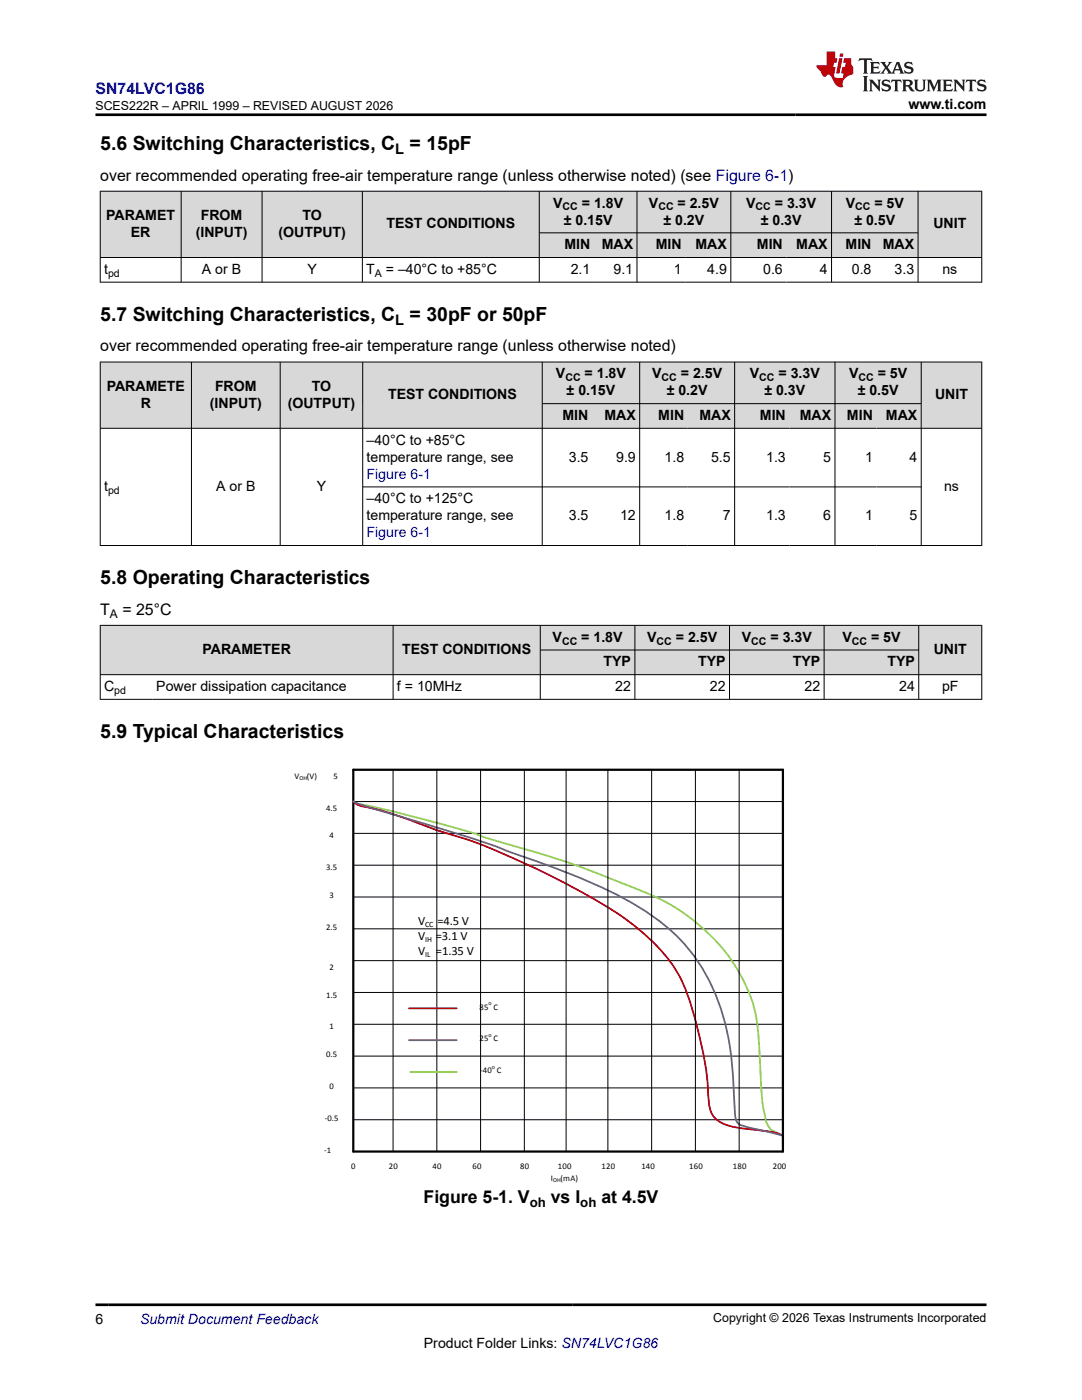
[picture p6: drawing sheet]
<svg xmlns="http://www.w3.org/2000/svg" width="216mm" height="279mm" viewBox="0 0 216 279" stroke-linecap="round" stroke-linejoin="round" font-family="sans-serif">
<g fill="#d8d8d8">
<path d="M20 38.2h175.9v8.3h-175.9z" fill-rule="evenodd"/>
<path d="M20.1 38.2h16v13.1h-16z" fill-rule="evenodd"/>
<path d="M36.2 38.2h16v13.1h-16z" fill-rule="evenodd"/>
<path d="M52.4 38.2h19.8v13.1h-19.8z" fill-rule="evenodd"/>
<path d="M72.4 38.2h35.1v13.1h-35.1z" fill-rule="evenodd"/>
<path d="M107.7 38.2h19.3v8.2h-19.3z" fill-rule="evenodd"/>
<path d="M127.2 38.2h18.6v8.2h-18.6z" fill-rule="evenodd"/>
<path d="M145.9 38.2h20v8.2h-20z" fill-rule="evenodd"/>
<path d="M166 38.2h17.1v8.2h-17.1z" fill-rule="evenodd"/>
<path d="M183.3 38.2h12.5v13.1h-12.5z" fill-rule="evenodd"/>
<path d="M107.7 46.5h10.8v4.8h-10.8z" fill-rule="evenodd"/>
<path d="M118.5 46.5h8.5v4.8h-8.5z" fill-rule="evenodd"/>
<path d="M127.2 46.5h9.5v4.8h-9.5z" fill-rule="evenodd"/>
<path d="M136.7 46.5h9.1v4.8h-9.1z" fill-rule="evenodd"/>
<path d="M145.9 46.5h11v4.8h-11z" fill-rule="evenodd"/>
<path d="M156.9 46.5h9v4.8h-9z" fill-rule="evenodd"/>
<path d="M166 46.5h8.6v4.8h-8.6z" fill-rule="evenodd"/>
<path d="M174.6 46.5h8.5v4.8h-8.5z" fill-rule="evenodd"/>
</g>
<g fill="none" stroke="#000" stroke-width=".2">
<path d="M19.9 38.2h176.1M20 38.1v18.3M36.1 38.1v18.3M52.3 38.1v18.3M72.3 38.1v18.3M107.6 38.1v18.3M127.1 38.1v18.3M145.8 38.1v18.3M165.9 38.1v18.3M183.2 38.1v18.3M195.9 38.1v18.3M19.9 51.4h176.1"/>
<path d="M19.9 56.3h176.1M107.6 46.5h75.7"/>
</g>
<g fill="#d8d8d8">
<path d="M20 72.2h175.9v8.4h-175.9z" fill-rule="evenodd"/>
<path d="M20.1 72.3h18v13.1h-18z" fill-rule="evenodd"/>
<path d="M38.3 72.3h17.5v13.1h-17.5z" fill-rule="evenodd"/>
<path d="M56 72.3h16.3v13.1h-16.3z" fill-rule="evenodd"/>
<path d="M72.4 72.3h35.7v13.1h-35.7z" fill-rule="evenodd"/>
<path d="M108.3 72.3h19.3v8.2h-19.3z" fill-rule="evenodd"/>
<path d="M127.7 72.3h18.8v8.2h-18.8z" fill-rule="evenodd"/>
<path d="M146.7 72.3h19.8v8.2h-19.8z" fill-rule="evenodd"/>
<path d="M166.7 72.3h17.1v8.2h-17.1z" fill-rule="evenodd"/>
<path d="M183.9 72.3h11.9v13.1h-11.9z" fill-rule="evenodd"/>
<path d="M108.3 80.6h9.8v4.8h-9.8z" fill-rule="evenodd"/>
<path d="M118.1 80.6h9.5v4.8h-9.5z" fill-rule="evenodd"/>
<path d="M127.7 80.6h9.5v4.8h-9.5z" fill-rule="evenodd"/>
<path d="M137.2 80.6h9.3v4.8h-9.3z" fill-rule="evenodd"/>
<path d="M146.7 80.6h10.8v4.8h-10.8z" fill-rule="evenodd"/>
<path d="M157.5 80.6h9v4.8h-9z" fill-rule="evenodd"/>
<path d="M166.7 80.6h8.2v4.8h-8.2z" fill-rule="evenodd"/>
<path d="M174.9 80.6h8.9v4.8h-8.9z" fill-rule="evenodd"/>
</g>
<g fill="none" stroke="#000" stroke-width=".2">
<path d="M19.9 72.2h176.1M20 72.2v36.7M38.2 72.2v36.7M55.9 72.2v36.7M72.4 72.2v36.7M108.2 72.2v36.7M127.6 72.2v36.7M146.6 72.2v36.7M166.6 72.2v36.7M183.8 72.2v36.7M195.9 72.2v36.7M19.9 85.5h176.1"/>
<path d="M72.4 97.2h111.5M108.2 80.6h75.7M19.9 108.9h176.1"/>
</g>
<g fill="#d8d8d8">
<path d="M20 124.8h175.9v4.9h-175.9z" fill-rule="evenodd"/>
<path d="M20.1 124.9h58.3v9.7h-58.3z" fill-rule="evenodd"/>
<path d="M78.5 124.9h29.2v9.7h-29.2z" fill-rule="evenodd"/>
<path d="M107.9 124.9h18.7v4.8h-18.7z" fill-rule="evenodd"/>
<path d="M126.7 124.9h18.8v4.8h-18.8z" fill-rule="evenodd"/>
<path d="M145.6 124.9h18.8v4.8h-18.8z" fill-rule="evenodd"/>
<path d="M164.5 124.9h18.8v4.8h-18.8z" fill-rule="evenodd"/>
<path d="M183.4 124.9h12.4v9.7h-12.4z" fill-rule="evenodd"/>
<path d="M107.9 129.8h18.7v4.8h-18.7z" fill-rule="evenodd"/>
<path d="M126.7 129.8h18.8v4.8h-18.8z" fill-rule="evenodd"/>
<path d="M145.6 129.8h18.8v4.8h-18.8z" fill-rule="evenodd"/>
<path d="M164.5 129.8h18.8v4.8h-18.8z" fill-rule="evenodd"/>
</g>
<g fill="none" stroke="#000" stroke-width=".2">
<path d="M19.9 124.8h176.1M19.9 134.6h176.1M19.9 139.6h176.1M20 124.7v14.9M78.4 124.7v14.9M107.8 124.7v14.9M107.8 129.7h75.6M126.7 124.7v14.9M145.6 124.7v14.9M164.4 124.7v14.9M183.3 124.7v14.9M195.9 124.7v14.9"/>
<path d="M70.5 153.6h85.7M70.5 160h85.7M78.4 153.6v76.2M87.2 153.6v76.2M95.9 153.6v76.2M104.6 153.6v76.2M113 153.6v76.2M121.3 153.6v76.2M130 153.6v76.2M138.8 153.6v76.2M147.5 153.6v76.2M70.5 166.3h85.7"/>
<path d="M70.5 172.7h85.7M70.5 179h85.7M70.5 185.4h85.7M70.5 191.7h85.7M70.5 198.1h85.7M70.5 204.4h85.7M70.5 210.8h85.7M70.5 217.1h85.7M70.5 223.5h85.7"/>
</g>
<path d="M156.2 153.6h-85.7v76.2h85.7" fill="none" stroke="#000" stroke-width=".44"/>
<path d="M70.5 160l.4 .2a278.9 278.9 0 0 1 25 6.6l3.8 1.2a195.4 195.4 0 0 1 27.9 9.6 36.7 36.7 0 0 1 22.9 23.5 82.4 82.4 0 0 1 1.3 14.4 31.2 31.2 0 0 0 1.2 8.7 3.1 3.1 0 0 0 2.2 2l1.7 .6-.7-.2" fill="none" stroke="#91d050" stroke-width=".35"/>
<path d="M70.5 160a4.5 4.5 0 0 0 3 1.2 112 112 0 0 1 14.2 4.6 127.6 127.6 0 0 1 25.4 10.6l2.1 1.1a65 65 0 0 1 15.9 11.4 27.1 27.1 0 0 1 7.2 13.1 71 71 0 0 1 3.2 18.5 4.7 4.7 0 0 0 4.1 4.2l2.5 .5 3.9 .4a11.3 11.3 0 0 1 4.2 1" fill="none" stroke="#c00000" stroke-width=".35"/>
<path d="M70.5 160l1.7 .7a583 583 0 0 1 27.3 8.4l1.9 .8a171.7 171.7 0 0 1 23.2 9.4 38.6 38.6 0 0 1 15.7 14.3 48.1 48.1 0 0 1 6.1 22.8l.2 5.1a3.9 3.9 0 0 0 .8 2.8l1.2 .5 7.6 1.8" fill="none" stroke="#6f2f9f" stroke-width=".35"/>
<path d="M156.4 225.8h.8v1.6h-.8z" fill-rule="evenodd" fill="#fff"/>
<path d="M156.2 153.6v76.2" fill="none" stroke="#000" stroke-width=".44"/>
<path d="M81.6 201.2h9.5" fill="none" stroke="#c00000" stroke-width=".35"/>
<path d="M81.6 207.6h9.5" fill="none" stroke="#6f2f9f" stroke-width=".35"/>
<path d="M81.9 213.9h9.2" fill="none" stroke="#91d050" stroke-width=".35"/>
<path d="M171.5 11.6l-.2 .6 .5-.2h.6v.1v2.2l-.2 .4h1l-.2-.4v-2.2v-.1h.5l.6 .2-.2-.6zM173.6 12.4l.2 .3v1.6l-.2 .4h1.9l.1-.6a1.08 1.08 0 0 1-1.3 .2v-.7h.6l.4 .2v-.7l-.4 .2h-.6v-.5l.2-.2a1 1 0 0 1 1 .3l-.1-.5zM175.7 12.4l.9 1.1-1 1.2h.9l-.2-.2 .5-.8 .4 .8-.2 .2h1.6l-.2-.2 .2-.5h.9l.1 .5-.1 .2h.9l-.2-.4-.8-1.9h-.5l-.9 2.1-.9-1.1 .9-1h-.8l.2 .2-.4 .6-.4-.6 .2-.2zM179 12.8l.4 1h-.7zM180.7 12.5a.65 .65 0 0 0-.2 .7 .65 .65 0 0 0 .6 .5l.6 .1 .1 .3a.79 .79 0 0 1-.7 .4 .79 .79 0 0 1-.7-.5l.1 .7 .2-.1a.93 .93 0 0 0 1.1 0 .93 .93 0 0 0 .4-.9 1.46 1.46 0 0 0-1.2-.6l-.1-.3a1.09 1.09 0 0 1 1.2 .2l-.2-.6-.1 .1-.5-.2zM172.2 15.2l.2 .4v2.2l-.2 .4h1l-.2-.4v-2.2l.2-.4zM173.4 15.9l.2 .4v1.5l-.2 .4h.8l-.3-.4 .1-1.3 1.6 1.8v-2l.2-.4h-.7l.1 .2 .1 1.1-1.2-1.3zM176.2 16a.65 .65 0 0 0-.2 .8 .65 .65 0 0 0 .6 .4l.6 .2 .1 .2a.79 .79 0 0 1-.7 .4 .79 .79 0 0 1-.7-.5l.1 .7 .2-.1a.93 .93 0 0 0 1.1 .1 .93 .93 0 0 0 .4-1 1.46 1.46 0 0 0-1.2-.5l-.1-.4a1.09 1.09 0 0 1 1.2 .2l-.1-.6-.2 .1-.5-.1zM177.9 15.9l-.1 .6a.63 .63 0 0 1 .8-.3v1.6l-.3 .4h1l-.2-.4v-1.6a.66 .66 0 0 1 .8 .3l-.1-.6zM180 15.9l.2 .4v1.5l-.2 .4h1l-.2-.2-.1-.7h.5l.1 .2a.79 .79 0 0 0 1.2 .6l-1-.9a.61 .61 0 0 0 .6-.6 .61 .61 0 0 0-.5-.7zM180.8 16.2h.1a.47 .47 0 0 1 .5 .1 .47 .47 0 0 1 .1 .5l-.1 .1-.7 .1zM182.3 15.9l.2 .2a2.27 2.27 0 0 0 .4 2 1.04 1.04 0 0 0 1.7-.7v-1.3l.2-.2h-.8l.2 .4v1.1a.6 .6 0 0 1-.6 .6 .6 .6 0 0 1-.6-.6v-1.1l.3-.4zM184.9 15.9l.2 .4v1.5l-.2 .4h.8l-.3-.4v-1.4l.9 1.9 .9-1.9v1.4l-.3 .4h1l-.2-.4v-1.5l.2-.4h-.8l-.7 1.5-.6-1.5zM188.1 15.9l.2 .4v1.5l-.2 .4h1.9l.1-.6a1.09 1.09 0 0 1-1.3 .2v-.7h.6l.4 .2v-.6l-.4 .2h-.6v-.6l.2-.1a1.01 1.01 0 0 1 1 .3l-.1-.6zM190.2 15.9l.3 .4v1.5l-.3 .4h.8l-.2-.4v-1.3l1.6 1.8v-2l.2-.4h-.7l.2 .2v1.1l-1.2-1.3zM192.8 15.9l-.1 .6a.63 .63 0 0 1 .8-.3v1.6l-.3 .4h1l-.2-.4v-1.6a.66 .66 0 0 1 .8 .3l-.1-.6zM195.2 16a.65 .65 0 0 0-.2 .8 .65 .65 0 0 0 .6 .4l.6 .2 .2 .2a.79 .79 0 0 1-.7 .4 .79 .79 0 0 1-.7-.5l.1 .7 .2-.1a.93 .93 0 0 0 1 .1 .93 .93 0 0 0 .5-1 1.46 1.46 0 0 0-1.3-.5v-.4a1.09 1.09 0 0 1 1.2 .2l-.2-.6-.2 .1-.5-.1z" fill="#231f20"/>
<path d="M164.9 10.3v2.7h-2l.1 .4 .8 1a.95 .95 0 0 0 1 .9 .59 .59 0 0 1 .5-.4 .59 .59 0 0 1 .5 .3l.4 .8a1.59 1.59 0 0 0 2.1 1.4 1.61 1.61 0 0 1 1-2.3l1-.3-.1-1.5a1.59 1.59 0 0 1-.3-1.7h-1.5l-.2 .9h.6l-.2 .9h-.5l-.2 .9v.3l.4 .1-.1 .9h-.7a.73 .73 0 0 1-1-.7l.3-1.5h-.5l.1-.9h.5l.2-.9h-.5v-1.3zM167.4 11.6l-.6 3.1h.7l.6-3.1zM167.6 10.7l-.1 .6h.7l.1-.6z" fill="#ed1c24"/>
<path d="M19 22.9h177.8M19 260.4h177.8" fill="none" stroke="#000" stroke-width=".53"/>
<g font-size="3.9">
<text x="20" y="29.9">5.6 Switching Characteristics, C</text>
<text x="81.7" y="29.9">= 15pF</text>
<text x="20" y="64">5.7 Switching Characteristics, C</text>
<text x="81.7" y="64">= 30pF or 50pF</text>
<text x="20" y="116.5">5.8 Operating Characteristics</text>
<text x="20" y="147.2">5.9 Typical Characteristics</text>
</g>
<g font-size="3.5">
<text x="84.5" y="240.2">Figure 5-1. V</text>
<text x="109.9" y="240.2">vs I</text>
<text x="120" y="240.2">at 4.5V</text>
</g>
<text font-size="3.2" fill="#00f" x="19" y="18.7">SN74LVC1G86</text>
<g font-size="3.2">
<text x="20" y="36.1">over recommended operating free-air temperature range (unless otherwise noted) (see Figure 6-1)</text>
<text x="20" y="70.1">over recommended operating free-air temperature range (unless otherwise noted)</text>
<text x="20" y="122.7">T</text>
<text x="24.4" y="122.7">= 25°C</text>
</g>
<g font-size="2.9">
<text x="78.9" y="30.7">L</text>
<text x="78.9" y="64.8">L</text>
</g>
<g font-size="2.8">
<text x="181.3" y="21.8">www.ti.com</text>
<text x="110.4" y="41.4">V</text>
<text x="116.1" y="41.4">= 1.8V</text>
<text x="129.5" y="41.4">V</text>
<text x="135.2" y="41.4">= 2.5V</text>
<text x="148.9" y="41.4">V</text>
<text x="154.6" y="41.4">= 3.3V</text>
<text x="168.8" y="41.4">V</text>
<text x="174.5" y="41.4">= 5V</text>
<text x="21.2" y="43.9">PARAMET</text>
<text x="26.1" y="47.3">ER</text>
<text x="39" y="47.3">(INPUT)</text>
<text x="40.1" y="43.9">FROM</text>
<text x="55.6" y="47.3">(OUTPUT)</text>
<text x="60.4" y="43.9">TO</text>
<text x="77.1" y="45.6">TEST CONDITIONS</text>
<text x="112.5" y="44.8">± 0.15V</text>
<text x="132.4" y="44.8">± 0.2V</text>
<text x="151.8" y="44.8">± 0.3V</text>
<text x="170.5" y="44.8">± 0.5V</text>
<text x="186.3" y="45.6">UNIT</text>
<text x="112.6" y="49.7">MIN</text>
<text x="120.1" y="49.7">MAX</text>
<text x="130.8" y="49.7">MIN</text>
<text x="138.8" y="49.7">MAX</text>
<text x="151" y="49.7">MIN</text>
<text x="158.9" y="49.7">MAX</text>
<text x="168.7" y="49.7">MIN</text>
<text x="176.1" y="49.7">MAX</text>
<text x="20.8" y="54.7">t</text>
<text x="40.3" y="54.7">A or B</text>
<text x="61.4" y="54.7">Y</text>
<text x="73.1" y="54.7">T</text>
<text x="77" y="54.7">= –40°C to +85°C</text>
<text x="113.9" y="54.7">2.1</text>
<text x="122.4" y="54.7">9.1</text>
<text x="134.4" y="54.7">1</text>
<text x="141.1" y="54.7">4.9</text>
<text x="152.3" y="54.7">0.6</text>
<text x="163.6" y="54.7">4</text>
<text x="170" y="54.7">0.8</text>
<text x="178.5" y="54.7">3.3</text>
<text x="188.1" y="54.7">ns</text>
<text x="21.3" y="78">PARAMETE</text>
<text x="42.9" y="78">FROM</text>
<text x="62.2" y="78">TO</text>
<text x="110.9" y="75.5">V</text>
<text x="116.7" y="75.5">= 1.8V</text>
<text x="130.1" y="75.5">V</text>
<text x="135.9" y="75.5">= 2.5V</text>
<text x="149.6" y="75.5">V</text>
<text x="155.3" y="75.5">= 3.3V</text>
<text x="169.4" y="75.5">V</text>
<text x="175.1" y="75.5">= 5V</text>
<text x="28.1" y="81.4">R</text>
<text x="41.9" y="81.4">(INPUT)</text>
<text x="57.4" y="81.4">(OUTPUT)</text>
<text x="77.4" y="79.7">TEST CONDITIONS</text>
<text x="112.2" y="83.8">MIN</text>
<text x="113.1" y="78.9">± 0.15V</text>
<text x="120.6" y="83.8">MAX</text>
<text x="131.4" y="83.8">MIN</text>
<text x="133" y="78.9">± 0.2V</text>
<text x="139.6" y="83.8">MAX</text>
<text x="151.6" y="83.8">MIN</text>
<text x="152.5" y="78.9">± 0.3V</text>
<text x="159.6" y="83.8">MAX</text>
<text x="169" y="83.8">MIN</text>
<text x="171.1" y="78.9">± 0.5V</text>
<text x="176.8" y="83.8">MAX</text>
<text x="186.6" y="79.7">UNIT</text>
<text x="73.1" y="88.8">–40°C to +85°C</text>
<text x="73.1" y="92.1">temperature range, see</text>
<text x="113.5" y="92.1">3.5</text>
<text x="122.9" y="92.1">9.9</text>
<text x="132.6" y="92.1">1.8</text>
<text x="141.9" y="92.1">5.5</text>
<text x="152.9" y="92.1">1.3</text>
<text x="164.3" y="92.1">5</text>
<text x="172.6" y="92.1">1</text>
<text x="181.5" y="92.1">4</text>
<text x="20.8" y="98">t</text>
<text x="43.1" y="98">A or B</text>
<text x="63.2" y="98">Y</text>
<text x="73.1" y="100.4">–40°C to +125°C</text>
<text x="188.4" y="98">ns</text>
<text x="73.1" y="103.8">temperature range, see</text>
<text x="113.5" y="103.8">3.5</text>
<text x="123.7" y="103.8">12</text>
<text x="132.6" y="103.8">1.8</text>
<text x="144.3" y="103.8">7</text>
<text x="152.9" y="103.8">1.3</text>
<text x="164.3" y="103.8">6</text>
<text x="172.6" y="103.8">1</text>
<text x="181.5" y="103.8">5</text>
<text x="40.4" y="130.5">PARAMETER</text>
<text x="80.3" y="130.5">TEST CONDITIONS</text>
<text x="110.3" y="128.1">V</text>
<text x="116" y="128.1">= 1.8V</text>
<text x="129.1" y="128.1">V</text>
<text x="134.9" y="128.1">= 2.5V</text>
<text x="148" y="128.1">V</text>
<text x="153.7" y="128.1">= 3.3V</text>
<text x="168.1" y="128.1">V</text>
<text x="173.8" y="128.1">= 5V</text>
<text x="186.3" y="130.5">UNIT</text>
<text x="20.8" y="137.9">C</text>
<text x="31.2" y="137.9">Power dissipation capacitance</text>
<text x="79.2" y="137.9">f = 10MHz</text>
<text x="120.4" y="133">TYP</text>
<text x="122.8" y="137.9">22</text>
<text x="139.3" y="133">TYP</text>
<text x="141.7" y="137.9">22</text>
<text x="158.2" y="133">TYP</text>
<text x="160.5" y="137.9">22</text>
<text x="177.1" y="133">TYP</text>
<text x="179.4" y="137.9">24</text>
<text x="188" y="137.9">pF</text>
<text x="19" y="264.2">6</text>
<text x="84.6" y="269">Product Folder Links: SN74LVC1G86</text>
</g>
<g font-size="2.8" fill="#00f">
<text x="73.1" y="95.5">Figure 6-1</text>
<text x="73.1" y="107.2">Figure 6-1</text>
<text x="27.9" y="264.2">Submit Document Feedback</text>
</g>
<g font-size="2.6">
<text x="105.7" y="240.9">oh</text>
<text x="115.8" y="240.9">oh</text>
</g>
<g font-size="2.5">
<text x="19" y="21.9">SCES222R – APRIL 1999 – REVISED AUGUST 2026</text>
<text x="83.4" y="184.6">V</text>
<text x="87.3" y="184.6">=4.5 V</text>
<text x="83.4" y="187.6">V</text>
<text x="83.4" y="190.6">V</text>
<text x="87" y="187.6">=3.1 V</text>
<text x="87" y="190.6">=1.35 V</text>
<text x="142.3" y="263.9">Copyright © 2026 Texas Instruments Incorporated</text>
</g>
<text font-size="2.4" x="21.9" y="123.3">A</text>
<g font-size="2.1">
<text x="112.3" y="42">CC</text>
<text x="131.4" y="42">CC</text>
<text x="150.8" y="42">CC</text>
<text x="170.6" y="42">CC</text>
<text x="21.6" y="55.2">pd</text>
<text x="74.8" y="55.2">A</text>
<text x="112.8" y="76.1">CC</text>
<text x="132" y="76.1">CC</text>
<text x="151.5" y="76.1">CC</text>
<text x="171.3" y="76.1">CC</text>
<text x="21.6" y="98.6">pd</text>
<text x="112.1" y="128.6">CC</text>
<text x="131" y="128.6">CC</text>
<text x="149.9" y="128.6">CC</text>
<text x="170" y="128.6">CC</text>
<text x="22.8" y="138.5">pd</text>
</g>
<g font-size="1.7">
<text x="58.7" y="155.4">V</text>
<text x="61.2" y="155.4">(V)</text>
<text x="66.5" y="155.4">5</text>
<text x="65.1" y="161.8">4.5</text>
<text x="65.7" y="167.3">4</text>
<text x="65.1" y="173.7">3.5</text>
<text x="65.7" y="179.2">3</text>
<text x="65.1" y="185.6">2.5</text>
<text x="65.7" y="193.5">2</text>
<text x="65.1" y="199.1">1.5</text>
<text x="95.7" y="201.5">85 C</text>
<text x="65.7" y="205.4">1</text>
<text x="95.7" y="207.8">25 C</text>
<text x="65.1" y="211">0.5</text>
<text x="95.8" y="214.2">-40 C</text>
<text x="65.7" y="217.4">0</text>
<text x="64.8" y="223.7">-0.5</text>
<text x="64.7" y="230.1">-1</text>
<text x="70.1" y="233.2">0</text>
<text x="77.6" y="233.2">20</text>
<text x="86.3" y="233.2">40</text>
<text x="94.3" y="233.2">60</text>
<text x="103.8" y="233.2">80</text>
<text x="111.3" y="233.2">100</text>
<text x="120" y="233.2">120</text>
<text x="128" y="233.2">140</text>
<text x="137.5" y="233.2">160</text>
<text x="146.2" y="233.2">180</text>
<text x="154.2" y="233.2">200</text>
<text x="109.9" y="235.6">I</text>
<text x="111.8" y="235.6">(mA)</text>
</g>
<g font-size="1.6">
<text x="84.8" y="185">CC</text>
<text x="84.8" y="188">IH</text>
<text x="84.8" y="190.9">IL</text>
</g>
<g font-size="1.2">
<text x="59.7" y="155.7">OH</text>
<text x="97.5" y="200.6">o</text>
<text x="97.5" y="207">o</text>
<text x="98.1" y="213.3">o</text>
<text x="110.4" y="235.9">OH</text>
</g>
</svg>
